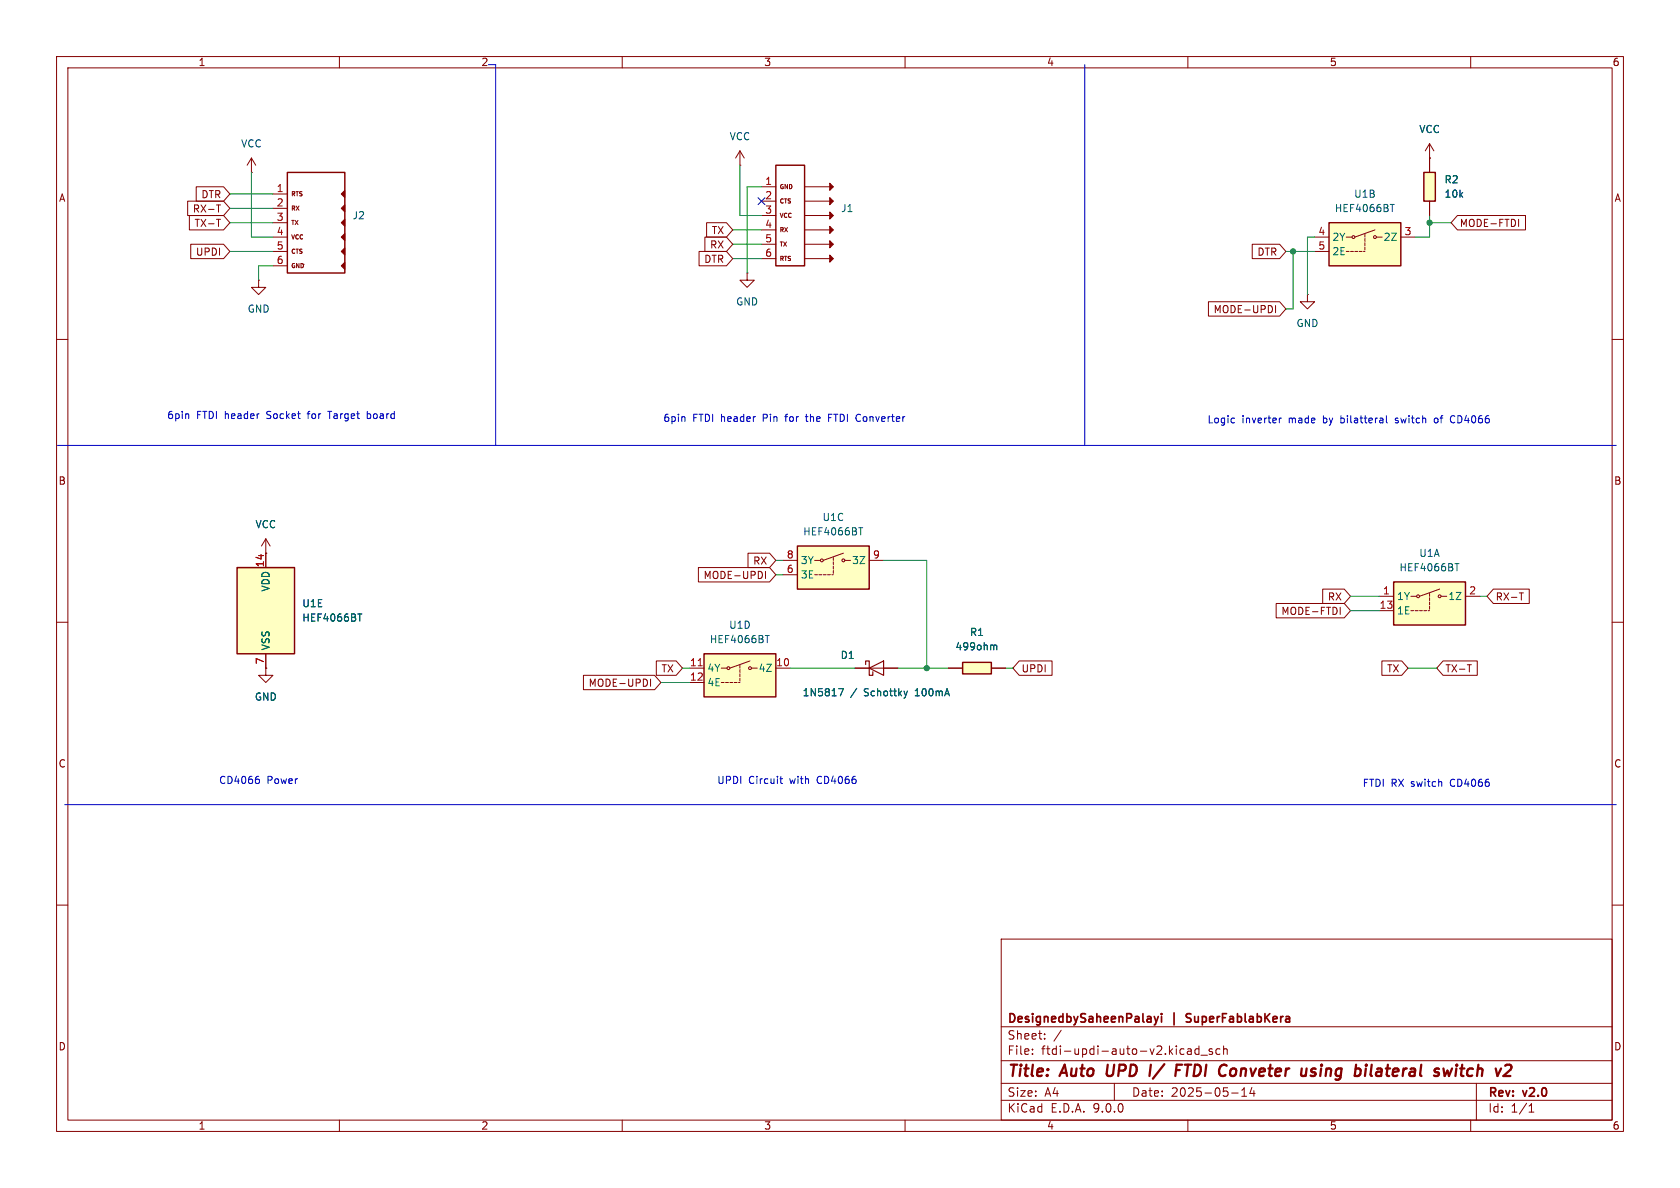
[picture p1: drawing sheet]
<svg xmlns="http://www.w3.org/2000/svg" width="297mm" height="210mm" viewBox="0 0 297 210" stroke-linecap="round" stroke-linejoin="round" font-family="sans-serif">
<g fill="none" stroke="#840000" stroke-width=".18">
<path d="M10 10h277v190h-277zM12 12h273v186h-273zM60 10v2M110 10v2M160 10v2M210 10v2M260 10v2M44.4 30.5h.1M44.4 27.9l-.7 1.3M44.4 27.9l.8 1.3M44.4 27.9v2.6M10 60h2"/>
<path d="M285 60h2M10 110h2M285 110h2M10 160h2M177 166h108v32h-108zM285 160h2M60 198v2M110 198v2M160 198v2M177 194.5h108M177 191.5h108M177 187.5h108"/>
<path d="M177 181.5h108M182.5 186.3v.1M182.5 185.5v.1M184.7 183.6v.1M184.7 182.8v.1M187.6 182.1l-1.3 2M197 191.5v3M210 185.5h.5l.1 .9M210 198v2M210.6 185.8h-.5a.29 .29 0 0 0-.2 .3 .29 .29 0 0 0 .2 .3l.5-.1M212 185.5l-.5-.1-.3 .3v.4l.2 .2h.6M212 184.9v1.5"/>
<path d="M212.3 186.5h1.2M214.3 185.5l-.3-.1-.3 .2 .1 .2 .5 .2v.3h-.6M215.7 185.5l-.5-.1-.2 .3v.4l.1 .2h.6M216.3 185.5l.2-.1 .4 .1 .1 .9M216.3 184.9v1.5M217.7 193.2h1.2M219.5 193.8h.9M219.5 192.7l.5-.4v1.5M221.3 192.2l-.3 1.1h.9M221.7 192.8v1M260 198v2M261 191.5v6.5"/>
<path d="M270.3 196.6h.9M270.3 195.5l.4-.4v1.5"/>
</g>
<g fill="none" stroke="#840000" stroke-width=".4">
<path d="M195.8 188.2l-.2 1.6 .4 .4M205.8 188.1l-2 2.6M207.9 189.2h.7M209 188.2h-1l-.2 2M209.5 188.2h1.1M217.6 190.1l.2 .1 .5-.1M218.2 188.9l-.6 .2M231.9 189l.2-.1 .5 .1M232.1 189.5l.4 .1 .1 .3-.3 .3h-.4M243.6 189.4a.4 .4 0 0 0-.3 .4 .4 .4 0 0 0 .2 .4h.5M243.7 188.9l-.2 .1M256.7 188.9l-.5 1.3"/>
<path d="M257.5 188.9l-.2 1.3M257.6 188.2l-.1 .2M257.6 188.2l-.2 .1 .1 .1M257.6 188.2v.1l-.1 .1M258.1 188.9h.8M258.5 188.2l-.2 1.7 .2 .3"/>
</g>
<path d="M204.1 179.7l.3 1M204.8 179.7l-.4 1M205.3 179.2v.1M205.3 179.7v1M209.8 179.3v.5M204.4 180.7l-.1 .3-.2 .2M209.7 180.6l.2 .1" fill="none" stroke="#840000" stroke-width=".3"/>
<path d="M246.4 102.9h12.7v7.6h-12.7z" fill="#ffffc2"/>
<path d="M246.4 102.9h12.7v7.6h-12.7z" fill="none" stroke="#840000" stroke-width=".25"/>
<g fill="none" stroke="#840000" stroke-width=".18">
<path d="M243.8 105.4h2.6M243.8 108h2.6M249.4 105.4h1M249.4 108h.5M250.2 108h.5M251 108h.5M251.7 108h.5M252.5 108h.2M252.7 104.9v.5M252.7 105.7v.5M252.7 106.4v.5M252.7 107.2v.5"/>
<path d="M254.5 104.1l-3.5 1.3M254.8 105.4h1M259.1 105.4h2.5"/>
<circle cx="250.7" cy="105.4" r=".25"/>
<circle cx="254.5" cy="105.4" r=".25"/>
</g>
<path d="M257.2 99.6h.7" fill="none" stroke="#006464" stroke-width=".18"/>
<path d="M234.9 39.4h12.7v7.6h-12.7z" fill="#ffffc2"/>
<path d="M234.9 39.4h12.7v7.6h-12.7z" fill="none" stroke="#840000" stroke-width=".25"/>
<g fill="none" stroke="#840000" stroke-width=".18">
<path d="M252.7 27.9h.1M252.7 25.4l-.7 1.3M252.7 25.4l.8 1.3M252.7 25.4v2.5M232.4 41.9h2.5M232.4 44.5h2.5M238 41.9h1M238 44.5h.5M238.8 44.5h.5M239.5 44.5h.5M240.3 44.5h.5M241 44.5h.3"/>
<path d="M241.3 41.4v.5M241.3 42.2v.5M241.3 42.9v.5M241.3 43.7v.5M243.1 40.6l-3.6 1.3M243.3 41.9h1M247.6 41.9h2.6"/>
<circle cx="239.3" cy="41.9" r=".25"/>
<circle cx="243.1" cy="41.9" r=".25"/>
</g>
<path d="M245.8 36.1h.7" fill="none" stroke="#006464" stroke-width=".18"/>
<path d="M251.7 30.5h2v5.1h-2z" fill="#ffffc2"/>
<path d="M50.8 30.5h10.2v17.8h-10.2zM251.7 30.5h2v5.1h-2z" fill="none" stroke="#840000" stroke-width=".25"/>
<path d="M48.3 34.3h2.5M48.3 36.8h2.5M48.3 39.4h2.5M130.8 29.2h.1M130.8 26.7l-.8 1.2M130.8 26.7l.8 1.2M130.8 26.7v2.5M252.7 27.9v2.6M252.7 35.6v2.5M48.3 41.9h2.5M48.3 44.5h2.5M48.3 47h2.5" fill="none" stroke="#840000" stroke-width=".18"/>
<g fill="#840000" stroke="#840000" stroke-width=".18">
<path d="M61 33.7v1.2l-.7-.6z"/>
<path d="M60.3 36.8l.7-.6v1.3z"/>
<path d="M60.3 39.4l.7-.7v1.3z"/>
<path d="M60.3 41.9l.7-.6v1.2z"/>
<path d="M60.3 44.5l.7-.7v1.3z"/>
<path d="M60.3 47l.7-.6v1.2z"/>
</g>
<path d="M170.2 117.1h5.1v2h-5.1z" fill="#ffffc2"/>
<path d="M170.2 117.1h5.1v2h-5.1z" fill="none" stroke="#840000" stroke-width=".25"/>
<path d="M47 118.1v1.3h1.3l-1.3 1.3-1.3-1.3h1.3M47 118.1h.1M167.6 118.1h2.6M175.3 118.1h2.5" fill="none" stroke="#840000" stroke-width=".18"/>
<path d="M175.7 114.2l.2-.2 .3 .1v.8" fill="none" stroke="#006464" stroke-width=".18"/>
<path d="M124.5 115.6h12.7v7.6h-12.7z" fill="#ffffc2"/>
<path d="M124.5 115.6h12.7v7.6h-12.7z" fill="none" stroke="#840000" stroke-width=".25"/>
<g fill="none" stroke="#840000" stroke-width=".18">
<path d="M45.7 49.5v1.3h1.3l-1.3 1.3-1.3-1.3h1.3M45.7 49.5h.1M231.1 52.1v1.2h1.3l-1.3 1.3-1.2-1.3h1.2M231.1 52.1h.1M121.9 118.1h2.6M127.5 118.1h1M130.8 117.6v.5M130.8 118.4v.5M130.8 119.1v.5M130.8 119.9v.5M132.6 116.8l-3.6 1.3M132.8 118.1h1.1"/>
<path d="M137.2 118.1h2.5M151.1 118.1h7.6M121.9 120.7h2.6M127.5 120.7h.5M128.3 120.7h.5M129 120.7h.5M129.8 120.7h.5M130.6 120.7h.2"/>
<circle cx="128.8" cy="118.1" r=".25"/>
<circle cx="132.6" cy="118.1" r=".25"/>
</g>
<path d="M123.4 117.7h.8" fill="none" stroke="#a90000" stroke-width=".18"/>
<path d="M135.3 112.3h.7M148.3 121.7h.8l-.5 1.3M160.4 122.2l-.3 .8" fill="none" stroke="#006464" stroke-width=".18"/>
<path d="M153 117.5v-.7h.7v2.6h.6v-.7M153.7 118.1l2.5-1.3v2.6z" fill="none" stroke="#840000" stroke-width=".2"/>
<path d="M41.9 100.3h10.2v15.3h-10.2z" fill="#ffffc2"/>
<path d="M41.9 100.3h10.2v15.3h-10.2z" fill="none" stroke="#840000" stroke-width=".25"/>
<path d="M47 97.8h.1M47 95.3v5M47 95.3l-.8 1.2M47 95.3l.8 1.2M47 115.6v2.5" fill="none" stroke="#840000" stroke-width=".18"/>
<path d="M63.2 108.5h.8" fill="none" stroke="#006464" stroke-width=".18"/>
<path d="M141 96.5h12.7v7.6h-12.7z" fill="#ffffc2"/>
<path d="M137.2 29.2h5v17.8h-5zM141 96.5h12.7v7.6h-12.7z" fill="none" stroke="#840000" stroke-width=".25"/>
<g fill="none" stroke="#840000" stroke-width=".18">
<path d="M33.2 35.6h6.3l1.1 1.2-1.1 1.3h-6.3zM33.5 38.1h6l1.1 1.3-1.1 1.2h-6zM34.7 33h4.8l1.1 1.3-1.1 1.3h-4.8zM38.3 38.8h.7M38.3 36.2h.7M124.9 39.4h3.5l1.1 1.2-1.1 1.3h-3.5zM134.6 33h2.6M134.6 35.6h2.6M134.6 38.1h2.6M142.2 33h5.1M142.2 35.6h5.1M142.2 38.1h5.1"/>
<path d="M252.7 27.9h.1M252.7 27.9v2.6M252.7 35.6v2.5M257.7 38.1h12v2.5h-12l-1.2-1.2zM268.5 38.8v1.2M33.7 43.2h5.8l1.1 1.3-1.1 1.2h-5.8zM123.6 44.4h4.8l1.1 1.3-1.1 1.3h-4.8zM124.6 41.9h3.8l1.1 1.3-1.1 1.3h-3.8zM132.1 48.3v1.2h1.2l-1.2 1.3-1.3-1.3h1.3M132.1 48.3h.1M134.6 40.6h2.6M134.6 43.2h2.6"/>
<path d="M134.6 45.7h2.6M142.2 40.6h5.1M142.2 43.2h5.1M142.2 45.7h5.1M213.6 53.3h12.6l1.1 1.3-1.1 1.3h-12.6zM221.4 43.2h4.8l1.1 1.3-1.1 1.2h-4.8zM225.5 54v1.3M47 97.8h.1M47 97.8v2.5M132.2 97.8h3.8l1.2 1.3-1.2 1.2h-3.8zM138.4 99.1h2.6M144 99.1h1"/>
<path d="M147.3 98.6v.5M147.3 99.3v.5M149.1 97.8l-3.6 1.3M149.4 99.1h1M153.7 99.1h2.5M47 118.1h.1M47 115.6v2.5M103.1 119.4h12.6l1.1 1.3-1.1 1.2h-12.6zM116 116.8h3.5l1.1 1.3-1.1 1.3h-3.5zM123.5 100.3h12.5l1.2 1.3-1.2 1.3h-12.5zM135.3 101v1.3M138.4 101.6h2.6"/>
<path d="M144 101.6h.5M144.8 101.6h.5M145.5 101.6h.5M146.3 101.6h.5M147.1 101.6h.2M147.3 100.1v.5M147.3 100.8v.5M151.1 118.1h2.6M156.2 118.1h2.5M167.6 118.1h2.6M175.3 118.1h2.5M180.2 116.8h5.8v2.6h-5.8l-1.1-1.3z"/>
<path d="M225.6 106.7h12l1.2 1.3-1.2 1.2h-12zM233.8 104.1h3.8l1.2 1.3-1.2 1.3h-3.8zM236.9 107.4v1.2M244.3 116.8h3.5l1.1 1.3-1.1 1.3h-3.5zM255.1 116.8h6.1v2.6h-6.1l-1.1-1.3zM259.4 117.5h.7M264 104.1h6.4v2.6h-6.4l-1.1-1.3zM268.6 104.8h.7M115 120.1v1.2"/>
<circle cx="145.3" cy="99.1" r=".25"/>
<circle cx="149.1" cy="99.1" r=".25"/>
</g>
<path d="M151.8 93.3h.7M63.2 108.5h.8M175.7 114.2l.2-.2 .3 .1v.8M148.3 121.7h.8l-.5 1.3M160.4 122.2l-.3 .8" fill="none" stroke="#006464" stroke-width=".18"/>
<g fill="#840000" stroke="#840000" stroke-width=".18">
<path d="M146.7 32.4l.6 .6-.6 .7z"/>
<path d="M146.7 34.9l.6 .7-.6 .6z"/>
<path d="M146.7 37.5l.6 .6-.6 .6z"/>
<path d="M146.7 40l.6 .6-.6 .7z"/>
<path d="M146.7 42.5l.6 .7-.6 .6z"/>
<path d="M146.7 45.1l.6 .6-.6 .7z"/>
</g>
<g fill="none" stroke="#0000c2" stroke-width=".18">
<path d="M86.4 11.4h1.2v67.3M191.8 11.4v67.3M10.2 78.7h275.5M33.2 73.1l.2 .2v.7M57.9 72.7h.7M64.9 72.7v1.3M64.9 73.9l.4 .1M65.3 73.1l-.4 .1M120.9 73.7l.2 .1v.7M142.4 73.7h.5M142.6 73.2v1.2M146.5 73.8h.4"/>
<path d="M147.1 73.2h-.6v1.3M218.1 73.9l.1 .1M218.2 74.7l-.1 .1M226.2 73.9v.9M226.5 73.9l-.3 .2M245.1 73.5v1.1l.2 .2M246.7 74.7l.1 .1M246.9 73.9l-.2 .2 .2 .2M254 73.9l-.3 .1-.1 .1v.5l.4 .2M256.5 74.4l.1 .3 .4 .1M257 73.5h-.4l-.1 .3M45.5 137.2h.3"/>
<path d="M45.6 137.7l.3 .3v.3l-.3 .2M137.9 137.7h.4M138 137.2v1.1l.3 .2M11.4 142.2h274.3"/>
</g>
<g fill="none" stroke="#009600" stroke-width=".18">
<path d="M40.6 34.3h7.7M40.6 39.4h7.7M40.6 36.8h7.7M44.4 30.5v11.4h3.9M130.8 29.2v8.9h3.8M134.6 33h-2.5v15.3M252.7 38.1v3.8h-2.5M252.7 39.4h3.8M40.6 44.5h7.7M48.3 47h-2.6v2.5M129.5 40.6h5.1M129.5 45.7h5.1"/>
<path d="M129.5 43.2h5.1M227.3 44.5h5.1M228.6 44.5v10.1h-1.3M232.4 41.9h-1.3v10.2M137.2 99.1h1.2M156.2 99.1h7.6v19M120.6 118.1h1.3M137.2 101.6h1.2M139.7 118.1h11.4M158.7 118.1h8.9M177.8 118.1h1.3M238.8 105.4h5"/>
<path d="M238.8 108h5M248.9 118.1h5.1M261.6 105.4h1.3M116.8 120.7h5.1"/>
</g>
<path d="M134 35l1.2 1.2M135.2 35l-1.2 1.2" fill="none" stroke="#000084" stroke-width=".18"/>
<g fill="#009600" stroke="#009600" stroke-width=".18">
<circle cx="252.7" cy="39.4" r=".46"/>
<circle cx="163.8" cy="118.1" r=".46"/>
<circle cx="228.6" cy="44.5" r=".46"/>
</g>
<g font-size="2.8" fill="#840000">
<text x="178" y="190.9">Title:</text>
<text x="187.7" y="190.9">Auto</text>
<text x="196.5" y="190.9">UPD</text>
<text x="210.2" y="190.9">FTDI</text>
<text x="218.8" y="190.9">Conveter</text>
<text x="234" y="190.9">using</text>
<text x="244.4" y="190.9">bilateral</text>
<text x="259.3" y="190.9">switch</text>
</g>
<g font-size="2.1" fill="#840000">
<text x="178" y="184">Sheet:</text>
<text x="178" y="181.2">DesignedbySaheenPalayi</text>
<text x="207.2" y="181.2">|</text>
<text x="210.4" y="181.2">SuperFablabKera</text>
<text x="178" y="186.7">File:</text>
<text x="184.1" y="186.7">ftdi-updi-auto-v2.kicad_sch</text>
<text x="178" y="196.9">KiCad</text>
<text x="178" y="194.1">Size:</text>
<text x="184.7" y="194.1">A4</text>
<text x="185.7" y="196.9">E.D.A.</text>
<text x="193.3" y="196.9">9.0.0</text>
<text x="200" y="194.1">Date:</text>
<text x="207" y="194.1">2025-05-14</text>
<text x="263" y="194.3">Rev:</text>
<text x="263" y="196.9">Id:</text>
<text x="267.1" y="196.9">1/1</text>
<text x="269.4" y="194.3">v2.0</text>
</g>
<g font-size="1.8" fill="#840000">
<text x="35" y="11.9">1</text>
<text x="85" y="11.9">2</text>
<text x="135" y="11.9">3</text>
<text x="185" y="11.9">4</text>
<text x="235" y="11.9">5</text>
<text x="285" y="11.9">6</text>
<text x="10.3" y="35.9">A</text>
<text x="35.5" y="35.2">DTR</text>
<text x="285.3" y="35.9">A</text>
<text x="34" y="37.8">RX-T</text>
<text x="34.3" y="40.3">TX-T</text>
<text x="125.7" y="41.6">TX</text>
<text x="258" y="40.3">MODE-FTDI</text>
<text x="34.5" y="45.4">UPDI</text>
<text x="124.4" y="46.7">DTR</text>
<text x="125.4" y="44.1">RX</text>
<text x="222.2" y="45.4">DTR</text>
<text x="214.4" y="55.6">MODE-UPDI</text>
<text x="10.3" y="85.9">B</text>
<text x="285.3" y="85.9">B</text>
<text x="133" y="100">RX</text>
<text x="124.3" y="102.6">MODE-UPDI</text>
<text x="234.6" y="106.4">RX</text>
<text x="264.3" y="106.4">RX-T</text>
<text x="226.4" y="108.9">MODE-FTDI</text>
<text x="116.8" y="119.1">TX</text>
<text x="180.5" y="119.1">UPDI</text>
<text x="245.1" y="119.1">TX</text>
<text x="255.4" y="119.1">TX-T</text>
<text x="104" y="121.6">MODE-UPDI</text>
<text x="10.3" y="135.9">C</text>
<text x="285.3" y="135.9">C</text>
<text x="10.3" y="185.9">D</text>
<text x="285.3" y="185.9">D</text>
<text x="35" y="199.9">1</text>
<text x="85" y="199.9">2</text>
<text x="135" y="199.9">3</text>
<text x="185" y="199.9">4</text>
<text x="235" y="199.9">5</text>
<text x="285" y="199.9">6</text>
</g>
<g font-size="1.8" fill="#006464">
<text x="250.8" y="23.7">VCC</text>
<text x="42.5" y="26.3">VCC</text>
<text x="128.9" y="25">VCC</text>
<text x="239.3" y="35.2">U1B</text>
<text x="255.3" y="32.6">R2</text>
<text x="255.3" y="35.2">10k</text>
<text x="62.2" y="39">J2</text>
<text x="148.6" y="37.7">J1</text>
<text x="235.9" y="37.7">HEF4066BT</text>
<text x="235.5" y="42.8">2Y</text>
<text x="235.5" y="45.3">2E</text>
<text x="244.5" y="42.8">2Z</text>
<text x="43.7" y="55.5">GND</text>
<text x="130" y="54.2">GND</text>
<text x="229.1" y="58">GND</text>
<text x="45.1" y="93.6">VCC</text>
<text x="141.9" y="94.8">HEF4066BT</text>
<text x="145.3" y="92.3">U1C</text>
<text x="141.5" y="99.9">3Y</text>
<text x="150.5" y="99.9">3Z</text>
<text x="247.3" y="101.2">HEF4066BT</text>
<text x="250.8" y="98.7">U1A</text>
<text x="47.9" y="104.7" transform="rotate(-90 47.9 104.7)">VDD</text>
<text x="53.3" y="107.5">U1E</text>
<text x="141.5" y="102.5">3E</text>
<text x="246.9" y="106.3">1Y</text>
<text x="255.9" y="106.3">1Z</text>
<text x="53.3" y="110.1">HEF4066BT</text>
<text x="125.4" y="113.9">HEF4066BT</text>
<text x="128.8" y="111.4">U1D</text>
<text x="171.4" y="112.6">R1</text>
<text x="246.9" y="108.8">1E</text>
<text x="47.9" y="115.1" transform="rotate(-90 47.9 115.1)">VSS</text>
<text x="125" y="119">4Y</text>
<text x="134" y="119">4Z</text>
<text x="148.5" y="116.7">D1</text>
<text x="168.8" y="115.2">499ohm</text>
<text x="45" y="124.1">GND</text>
<text x="125" y="121.5">4E</text>
<text x="141.8" y="123.3">1N5817</text>
<text x="150.4" y="123.3">/</text>
<text x="152.9" y="123.3">Schottky</text>
<text x="162.1" y="123.3">100mA</text>
</g>
<g font-size="1.8" fill="#a90000">
<text x="48.8" y="34">1</text>
<text x="135.2" y="32.8">1</text>
<text x="135.2" y="35.3">2</text>
<text x="48.8" y="36.6">2</text>
<text x="48.8" y="39.1">3</text>
<text x="48.8" y="41.7">4</text>
<text x="135.2" y="37.8">3</text>
<text x="135.2" y="40.4">4</text>
<text x="233" y="41.7">4</text>
<text x="248.2" y="41.7">3</text>
<text x="48.8" y="44.2">5</text>
<text x="48.8" y="46.7">6</text>
<text x="135.2" y="42.9">5</text>
<text x="135.2" y="45.5">6</text>
<text x="233" y="44.2">5</text>
<text x="46.7" y="100.4" transform="rotate(-90 46.7 100.4)">14</text>
<text x="139" y="98.8">8</text>
<text x="139" y="101.3">6</text>
<text x="154.2" y="98.8">9</text>
<text x="243.8" y="107.7">13</text>
<text x="244.4" y="105.2">1</text>
<text x="259.6" y="105.2">2</text>
<text x="46.7" y="117.5" transform="rotate(-90 46.7 117.5)">7</text>
<text x="121.9" y="117.9">11</text>
<text x="137.1" y="117.9">10</text>
<text x="121.9" y="120.4">12</text>
</g>
<g font-size="1.8" fill="#0000c2">
<text x="29.5" y="74.3">6pin</text>
<text x="34.7" y="74.3">FTDI header</text>
<text x="47.4" y="74.3">Socket</text>
<text x="54.9" y="74.3">for</text>
<text x="58.7" y="74.3">Target</text>
<text x="65.7" y="74.3">board</text>
<text x="117.2" y="74.8">6pin</text>
<text x="122.5" y="74.8">FTDI header</text>
<text x="135.1" y="74.8">Pin</text>
<text x="139.3" y="74.8">for</text>
<text x="143.2" y="74.8">the</text>
<text x="147.3" y="74.8">FTDI Converter</text>
<text x="213.4" y="75">Logic</text>
<text x="219.6" y="75">inverter</text>
<text x="227.9" y="75">made</text>
<text x="234.2" y="75">by</text>
<text x="237.5" y="75">bilatteral</text>
<text x="247.3" y="75">switch</text>
<text x="254.4" y="75">of</text>
<text x="257.5" y="75">CD4066</text>
<text x="38.6" y="138.8">CD4066</text>
<text x="47.2" y="138.8">Power</text>
<text x="126.7" y="138.8">UPDI</text>
<text x="132.3" y="138.8">Circuit</text>
<text x="139.7" y="138.8">with</text>
<text x="144.7" y="138.8">CD4066</text>
<text x="240.8" y="139.3">FTDI RX switch</text>
<text x="256.7" y="139.3">CD4066</text>
</g>
<g font-size="1" fill="#840000">
<text x="51.3" y="34.9">RTS</text>
<text x="137.7" y="33.6">GND</text>
<text x="51.3" y="37.4">RX</text>
<text x="51.3" y="40">TX</text>
<text x="137.7" y="36.2">CTS</text>
<text x="137.7" y="38.7">VCC</text>
<text x="137.7" y="41.2">RX</text>
<text x="51.3" y="42.5">VCC</text>
<text x="51.3" y="45.1">CTS</text>
<text x="51.3" y="47.6">GND</text>
<text x="137.7" y="43.8">TX</text>
<text x="137.7" y="46.3">RTS</text>
</g>
</svg>
